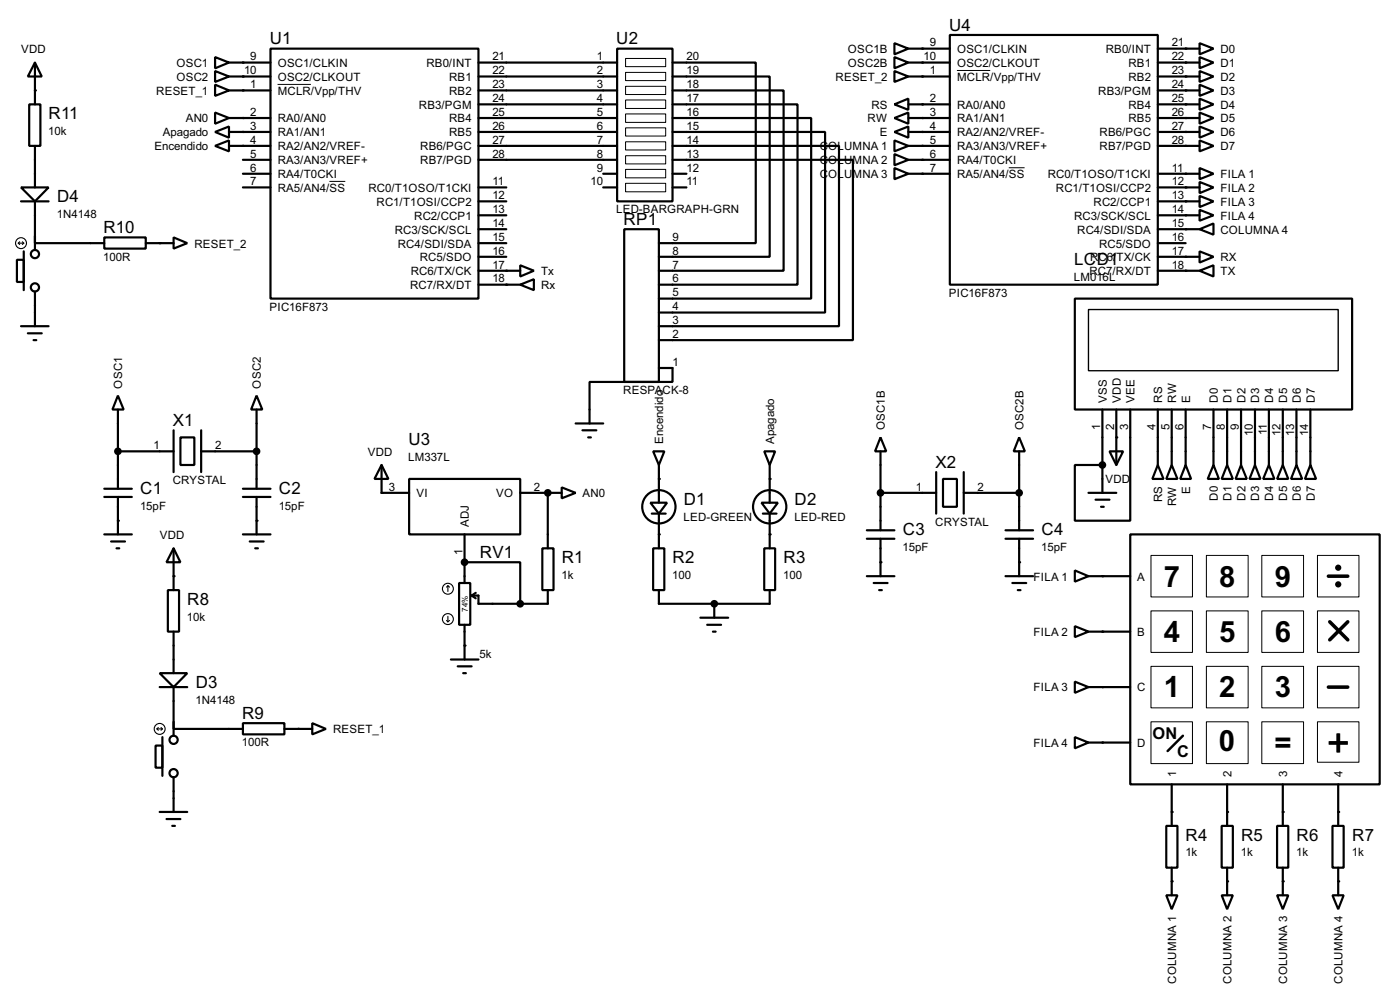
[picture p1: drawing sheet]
<svg xmlns="http://www.w3.org/2000/svg" width="256mm" height="180mm" viewBox="0 0 256 180" stroke-linecap="round" stroke-linejoin="round" font-family="sans-serif">
<g fill="none" stroke="#000" stroke-width=".4">
<path d="M5.4 19.1h2v7.6h-2zM6.4 11.5l1.3 2.5h-2.6zM6.4 11.5v7.6M39.4 10.5l2.6 1-2.6 1zM39.4 13l2.6 1-2.6 1zM39.4 15.5l2.6 1.1-2.6 1zM42 16.6h7.6M42 14h7.6M42 11.5h7.6M49.6 8.9h38.1v45.8h-38.1zM87.7 19.1h25.4M87.7 16.6h25.4"/>
<path d="M87.7 14h25.4M87.7 11.5h25.4M113.1 8.9h10.1v28h-10.1zM123.2 19.1h22.9v33h-25.4M123.2 16.6h20.4v33h-22.9M123.2 14h17.8v33h-20.3M123.2 11.5h15.3v33h-17.8M163.9 7.9l2.5 1-2.5 1.1zM163.9 10.5l2.5 1-2.5 1zM163.9 13l2.5 1-2.5 1zM163.9 19.1l2.5-1v2zM166.4 19.1h7.6"/>
<path d="M166.4 14h7.6M166.4 11.5h7.6M166.4 8.9h7.6M174 6.4h38.1v45.7h-38.1zM212.1 19.1h7.7M212.1 16.6h7.7M212.1 14h7.7M212.1 11.5h7.7M212.1 8.9h7.7M219.8 7.9l2.5 1-2.5 1.1zM219.8 10.5l2.5 1-2.5 1zM219.8 13l2.5 1-2.5 1z"/>
<path d="M219.8 15.5l2.5 1.1-2.5 1zM219.8 18.1l2.5 1-2.5 1zM3.9 34.3h5l-2.5 2.6zM3.9 36.9h5M6.4 36.9v7.6h12.7M6.4 26.7v7.6M39.4 20.6l2.6 1-2.6 1.1zM39.4 24.2l2.6-1v2zM39.4 26.7l2.6-1v2zM42 26.7h7.6M42 24.2h7.6M42 21.6h7.6"/>
<path d="M44.5 29.3h5.1M44.5 31.8h5.1M44.5 34.3h5.1M87.7 29.3h25.4M87.7 26.7h25.4M87.7 24.2h25.4M87.7 21.6h25.4M87.7 34.3h5.1M87.7 36.9h5.1M87.7 39.4h5.1M110.5 31.8h2.6M110.5 34.3h2.6"/>
<path d="M123.2 29.3h33.1v33h-35.6M123.2 26.7h30.5v33h-33M123.2 24.2h28v33h-30.5M123.2 21.6h25.4v33.1h-27.9M123.2 31.8h2.6M123.2 34.3h2.6M163.9 21.6l2.5-1v2.1zM163.9 24.2l2.5-1v2zM163.9 25.7l2.5 1-2.5 1zM163.9 28.2l2.5 1.1-2.5 1zM163.9 30.8l2.5 1-2.5 1zM166.4 29.3h7.6"/>
<path d="M166.4 26.7h7.6M166.4 24.2h7.6M166.4 21.6h7.6M166.4 31.8h7.6M212.1 26.7h7.7M212.1 24.2h7.7M212.1 21.6h7.7M212.1 31.8h7.7M212.1 34.3h7.7M212.1 36.9h7.7M212.1 39.4h7.7M219.8 30.8l2.5 1-2.5 1z"/>
<path d="M219.8 33.3l2.5 1-2.5 1.1zM219.8 35.9l2.5 1-2.5 1zM219.8 38.4l2.5 1-2.5 1zM219.8 20.6l2.5 1-2.5 1.1zM219.8 23.2l2.5 1-2.5 1zM219.8 25.7l2.5 1-2.5 1zM3.1 47.6h1.3v4h-1.3zM3.9 59.7h5M4.4 46v7.1M6.4 43.2v2.6M6.4 53.4v6.3M19.1 43.5h7.6v2h-7.6z"/>
<path d="M26.7 44.5h5.1M31.8 43.5l2.5 1-2.5 1zM87.7 52.1h7.6M87.7 49.6h7.6M87.7 47h5.1M87.7 44.5h5.1M87.7 42h5.1M95.3 48.6l2.5 1-2.5 1zM95.3 52.1l2.5-1v2zM114.4 42h6.3v27.9h-6.3zM196.9 54.7h50.8v20.3h-50.8zM212.1 49.6h7.7"/>
<path d="M212.1 47h7.7M212.1 44.5h5.1M212.1 42h7.7M219.8 42l2.5-1.1v2.1zM219.8 46l2.5 1-2.5 1.1zM219.8 49.6l2.5-1v2zM5.1 61h2.6M6.2 62.3h.5M21.6 72.4l1.1 2.6h-2.1zM21.6 75v14.5M31.8 78.8v7.6M36.9 78.8v7.6"/>
<path d="M47 72.4l1.1 2.6h-2.1zM47 75v14.5M105.5 77.5h5M106.7 78.8h2.6M120.7 67.4h2.5v2.5h-15.2v7.6M202 75v15.2M204.5 75v10.1M207.1 75v20.3h-10.2v-10.2h5.1M212.1 75v10.1M214.7 75v10.1M217.2 75v10.1M222.3 75v10.1"/>
<path d="M224.8 75v10.1M227.4 75v10.1M229.9 75v10.1M232.5 75v10.1M235 75v10.1M237.5 75v10.1M240.1 75v10.1M19.1 97.8h5.1M19.1 91h5.1M19.1 89.5h5.1M20.4 99.1h2.5M21.6 82.6h10.2"/>
<path d="M21.6 91v6.8M33.1 80.1h2.5v5h-2.5zM36.9 82.6h10.1M44.5 97.8h5.1M44.5 91h5.1M44.5 89.5h5.1M45.8 99.1h2.5M47 91v6.8M69.9 85.1l1.3 2.6h-2.6zM69.9 85.1v5.1h5.1M75 87.7h20.3v10.1h-20.3zM85.1 97.8v8.9"/>
<path d="M95.3 90.2h7.6M100.4 90.2v10.2M102.9 89.2l2.6 1-2.6 1zM107.8 80.1h.5M119.2 92h3l-1.5 2zM119.4 94h2.6M119.7 82.6h2l-1 2.5zM120.7 85.1v6.9M120.7 94v6.4M139.5 92h3l-1.5 2zM139.8 94h2.5M140 82.6h2l-1 2.5z"/>
<path d="M141 85.1v6.9M141 94v6.4M158.8 98.6h5.1M158.8 97.1h5.1M161.3 80.1l1.1 2.5h-2.1zM161.3 90.2h10.2M161.3 82.6v14.5M161.3 98.6v6.9M171.5 86.4v7.6M172.8 87.7h2.5v5.1h-2.5zM176.6 90.2h10.1M176.6 86.4v7.6"/>
<path d="M184.2 98.6h5.1M184.2 97.1h5.1M186.7 80.1l1.1 2.5h-2.1zM186.7 82.6v14.5M186.7 98.6v6.9M199.4 90.2h5.1M200.7 91.5h2.6M201.7 92.8h.5M203.3 82.6h2.5l-1.3 2.5zM207.1 97.8h45.7v45.8h-45.7zM212.1 85.1l1.1 2.6h-2.1zM214.7 85.1l1 2.6h-2z"/>
<path d="M217.2 85.1l1 2.6h-2zM222.3 85.1l1 2.6h-2zM224.8 85.1l1.1 2.6h-2.1zM227.4 85.1l1 2.6h-2zM229.9 85.1l1 2.6h-2zM232.5 85.1l1 2.6h-2.1zM235 85.1l1 2.6h-2zM237.5 85.1l1.1 2.6h-2.1zM240.1 85.1l1 2.6h-2zM21.4 100.4h.5M30.8 108h2v7.6h-2zM31.8 100.4l1.3 2.5h-2.6z"/>
<path d="M31.8 100.4v7.6M31.8 115.6v7.6M46.8 100.4h.5M84.1 106.7h2.1v7.7h-2.1zM85.1 102.9h10.2v7.6M85.1 114.4v6.3M86.4 109l.8 .5M87.2 108.5l-.8 .5M99.4 100.4h2v7.6h-2zM100.4 108v2.5h-12.7v-1.5h-1.3M119.7 100.4h2v7.6h-2zM120.7 108v2.5h20.3v-2.5"/>
<path d="M128.3 113.1h5.1M129.6 114.4h2.5M130.6 115.6h.5M130.9 110.5v2.6M140 100.4h2v7.6h-2zM158.8 105.5h5.1M160.1 106.7h2.5M161.1 108h.5M184.2 105.5h5.1M185.5 106.7h2.5M186.5 108h.5M196.9 104.4l2.5 1.1-2.5 1z"/>
<path d="M196.9 114.6l2.5 1-2.5 1zM199.4 115.6h7.7M199.4 105.5h7.7M28.5 136.5h1.3v4h-1.3zM29.3 123.2h5l-2.5 2.6zM29.3 125.8h5M29.8 134.9v7.1M31.8 125.8v7.6h12.7M31.8 132.1v2.6M44.5 132.4h7.6v2h-7.6zM52.1 133.4h5.1M57.2 132.4l2.5 1-2.5 1z"/>
<path d="M82.6 120.7h5.1M83.9 122h2.5M84.9 123.2h.5M196.9 124.8l2.5 1-2.5 1zM196.9 134.9l2.5 1-2.5 1.1zM199.4 125.8h7.7M199.4 135.9h7.7M29.3 148.6h5M30.5 149.9h2.6M31.6 151.2h.5M31.8 142.3v6.3M213.7 151.2h2v7.6h-2z"/>
<path d="M214.7 143.6v7.6M214.7 158.8v5.1M223.8 151.2h2.1v7.6h-2.1zM224.8 143.6v7.6M224.8 158.8v5.1M234 151.2h2v7.6h-2zM235 143.6v7.6M235 158.8v5.1M244.1 151.2h2.1v7.6h-2.1zM245.2 143.6v7.6M245.2 158.8v5.1M213.7 163.9h2l-1 2.5z"/>
<path d="M223.8 163.9h2.1l-1.1 2.5zM234 163.9h2l-1 2.5zM244.1 163.9h2.1l-1 2.5z"/>
<circle cx="6.4" cy="52.6" r=".75"/>
<circle cx="6.4" cy="46.5" r=".75"/>
<circle cx="120.7" cy="92.8" r="3.1"/>
<circle cx="141" cy="92.8" r="3.1"/>
<circle cx="31.8" cy="135.4" r=".75"/>
<circle cx="31.8" cy="141.5" r=".75"/>
</g>
<g fill="#000">
<circle cx="6.4" cy="16.6" r=".2"/>
<circle cx="44.5" cy="16.6" r=".2"/>
<circle cx="44.5" cy="11.5" r=".2"/>
<circle cx="44.5" cy="14" r=".2"/>
<circle cx="169" cy="19.1" r=".2"/>
<circle cx="169" cy="14" r=".2"/>
<circle cx="169" cy="8.9" r=".2"/>
<circle cx="169" cy="11.5" r=".2"/>
<circle cx="217.2" cy="8.9" r=".2"/>
<circle cx="217.2" cy="14" r=".2"/>
<circle cx="217.2" cy="11.5" r=".2"/>
<circle cx="217.2" cy="19.1" r=".2"/>
<circle cx="217.2" cy="16.6" r=".2"/>
<circle cx="44.5" cy="26.7" r=".2"/>
<circle cx="44.5" cy="21.6" r=".2"/>
<circle cx="44.5" cy="24.2" r=".2"/>
<circle cx="169" cy="29.3" r=".2"/>
<circle cx="169" cy="24.2" r=".2"/>
<circle cx="169" cy="31.8" r=".2"/>
<circle cx="169" cy="21.6" r=".2"/>
<circle cx="169" cy="26.7" r=".2"/>
<circle cx="217.2" cy="34.3" r=".2"/>
<circle cx="217.2" cy="36.9" r=".2"/>
<circle cx="217.2" cy="24.2" r=".2"/>
<circle cx="217.2" cy="31.8" r=".2"/>
<circle cx="217.2" cy="39.4" r=".2"/>
<circle cx="217.2" cy="26.7" r=".2"/>
<circle cx="217.2" cy="21.6" r=".2"/>
<circle cx="29.3" cy="44.5" r=".2"/>
<circle cx="92.8" cy="52.1" r=".2"/>
<circle cx="92.8" cy="49.6" r=".2"/>
<circle cx="217.2" cy="42" r=".2"/>
<circle cx="217.2" cy="49.6" r=".2"/>
<circle cx="217.2" cy="47" r=".2"/>
<circle cx="21.6" cy="95.3" r=".2"/>
<circle cx="47" cy="95.3" r=".2"/>
<circle cx="69.9" cy="90.2" r=".2"/>
<circle cx="100.4" cy="90.2" r=".2"/>
<circle cx="120.7" cy="87.7" r=".2"/>
<circle cx="120.7" cy="97.8" r=".2"/>
<circle cx="141" cy="97.8" r=".2"/>
<circle cx="141" cy="87.7" r=".2"/>
<circle cx="204.5" cy="80.1" r=".2"/>
<circle cx="31.8" cy="105.5" r=".2"/>
<circle cx="85.1" cy="102.9" r=".2"/>
<circle cx="85.1" cy="118.2" r=".2"/>
<circle cx="130.9" cy="110.5" r=".2"/>
<circle cx="161.3" cy="102.9" r=".2"/>
<circle cx="186.7" cy="102.9" r=".2"/>
<circle cx="202" cy="105.5" r=".2"/>
<circle cx="202" cy="115.6" r=".2"/>
<circle cx="54.7" cy="133.4" r=".2"/>
<circle cx="202" cy="135.9" r=".2"/>
<circle cx="202" cy="125.8" r=".2"/>
<circle cx="214.7" cy="148.6" r=".2"/>
<circle cx="224.8" cy="148.6" r=".2"/>
<circle cx="235" cy="148.6" r=".2"/>
<circle cx="245.2" cy="148.6" r=".2"/>
<circle cx="214.7" cy="161.3" r=".2"/>
<circle cx="224.8" cy="161.3" r=".2"/>
<circle cx="235" cy="161.3" r=".2"/>
<circle cx="245.2" cy="161.3" r=".2"/>
</g>
<g fill="none" stroke="#000" stroke-width=".18">
<path d="M50.9 15.5h6.1M114.6 10.7h7.4v1.5h-7.4zM114.6 13.3h7.4v1.5h-7.4zM114.6 15.8h7.4v1.5h-7.4zM114.6 18.3h7.4v1.6h-7.4zM175.3 12.9h6.1M60.4 33.2h2.9M114.6 20.9h7.4v1.5h-7.4zM114.6 23.4h7.4v1.5h-7.4zM114.6 26h7.4v1.5h-7.4zM114.6 28.5h7.4v1.5h-7.4zM114.6 31h7.4v1.6h-7.4z"/>
<path d="M114.6 33.6h7.4v1.5h-7.4zM184.8 30.7h2.9M210.9 101.7h7.6v7.6h-7.6zM210.9 111.8h7.6v7.6h-7.6zM221 101.7h7.7v7.6h-7.7zM221 111.8h7.7v7.6h-7.7zM231.2 101.7h7.6v7.6h-7.6zM231.2 111.8h7.6v7.6h-7.6zM241.4 101.7h7.6v7.6h-7.6zM241.4 111.8h7.6v7.6h-7.6zM210.9 122h7.6v7.6h-7.6zM210.9 132.1h7.6v7.7h-7.6z"/>
<path d="M221 122h7.7v7.6h-7.7zM221 132.1h7.7v7.7h-7.7zM231.2 122h7.6v7.6h-7.6zM231.2 132.1h7.6v7.7h-7.6zM241.4 122h7.6v7.6h-7.6zM241.4 132.1h7.6v7.4h-7.6z"/>
</g>
<g fill="#000" stroke="#000" stroke-width=".4">
<circle cx="21.6" cy="82.6" r=".5"/>
<circle cx="47" cy="82.6" r=".5"/>
<circle cx="100.3" cy="90.2" r=".5"/>
<circle cx="161.3" cy="90.2" r=".5"/>
<circle cx="186.7" cy="90.2" r=".5"/>
<circle cx="201.9" cy="85.1" r=".5"/>
<circle cx="85.1" cy="102.9" r=".5"/>
<circle cx="95.3" cy="110.5" r=".5"/>
<circle cx="130.8" cy="110.5" r=".5"/>
</g>
<g fill="none" stroke="#000" stroke-width=".2">
<path d="M3.4 44.5h1M3.4 44.5l.2 .3M3.6 44.3l-.2 .2M4.1 44.3l.3 .2M4.4 44.5l-.3 .3M81.8 113.6l.3 .2M82.1 107.2l-.3 .3M82.1 107.2l.3 .3M82.1 107.2v1.1M82.1 112.8v1M82.4 113.6l-.3 .2M28.8 133.4h1"/>
<path d="M28.8 133.4l.2 .3M29 133.2l-.2 .2M29.5 133.2l.3 .2M29.8 133.4l-.3 .3"/>
<circle cx="3.8" cy="44.5" r="1"/>
<circle cx="82" cy="113.3" r="1"/>
<circle cx="82" cy="107.8" r="1"/>
<circle cx="29.2" cy="133.4" r="1"/>
</g>
<path d="M199.4 56.7h45.8v11.2h-45.8z" fill="none" stroke="#000" stroke-width=".25"/>
<g fill="none" stroke="#000" stroke-width=".65">
<path d="M243.4 105.5h3.5M243.6 113.8l3.3 3.3M246.9 113.8l-3.3 3.3M243.4 125.8h3.5"/>
<circle cx="245.2" cy="103.9" r=".25"/>
<circle cx="245.2" cy="107" r=".25"/>
</g>
<path d="M216.7 134.7l-2.8 2.8" fill="none" stroke="#000" stroke-width=".45"/>
<text font-size="8.2" x="243.1" y="138.5">+</text>
<g font-size="6">
<text x="213.2" y="107.4">7</text>
<text x="223.4" y="107.4">8</text>
<text x="233.6" y="107.4">9</text>
<text x="213.2" y="117.5">4</text>
<text x="223.4" y="117.5">5</text>
<text x="233.6" y="117.5">6</text>
<text x="213.2" y="127.7">1</text>
<text x="223.4" y="127.7">2</text>
<text x="233.6" y="127.7">3</text>
<text x="223.3" y="137.5">0</text>
<text x="233.5" y="137.8">=</text>
</g>
<g font-size="3.5">
<text x="173.9" y="5.6">U4</text>
<text x="49.4" y="8.1">U1</text>
<text x="112.9" y="8.1">U2</text>
<text x="8.9" y="21.8">R11</text>
<text x="10.5" y="37">D4</text>
<text x="114.2" y="41.2">RP1</text>
<text x="19" y="42.7">R10</text>
<text x="196.8" y="48.5">LCD1</text>
<text x="31.7" y="78">X1</text>
<text x="74.8" y="81.5">U3</text>
<text x="171.4" y="85.6">X2</text>
<text x="25.7" y="90.4">C1</text>
<text x="51.1" y="90.4">C2</text>
<text x="125.3" y="92.4">D1</text>
<text x="145.6" y="92.4">D2</text>
<text x="165.4" y="98">C3</text>
<text x="190.8" y="98">C4</text>
<text x="87.9" y="102.1">RV1</text>
<text x="102.9" y="103.1">R1</text>
<text x="123.2" y="103.1">R2</text>
<text x="143.6" y="103.1">R3</text>
<text x="34.3" y="110.7">R8</text>
<text x="35.9" y="125.9">D3</text>
<text x="44.4" y="131.6">R9</text>
<text x="217.2" y="153.9">R4</text>
<text x="227.4" y="153.9">R5</text>
<text x="237.5" y="153.9">R6</text>
<text x="247.7" y="153.9">R7</text>
</g>
<g font-size="3.4">
<text x="211.2" y="135.3">ON</text>
<text x="215.7" y="138.6">C</text>
</g>
<g font-size="2.4">
<text x="3.9" y="9.7">VDD</text>
<text x="45.9" y="11.1">9</text>
<text x="90.2" y="11.1">21</text>
<text x="109.4" y="11.1">1</text>
<text x="125.8" y="11.1">20</text>
<text x="155.3" y="9.7">OSC1B</text>
<text x="169.2" y="11.1">10</text>
<text x="170.4" y="8.5">9</text>
<text x="175.3" y="9.7">OSC1/CLKIN</text>
<text x="202.6" y="9.7">RB0/INT</text>
<text x="214.7" y="11.1">22</text>
<text x="214.7" y="8.5">21</text>
<text x="223.6" y="9.7">D0</text>
<text x="28.6" y="17.3">RESET_1</text>
<text x="32.3" y="12.3">OSC1</text>
<text x="32.3" y="14.8">OSC2</text>
<text x="44.7" y="13.6">10</text>
<text x="45.9" y="16.2">1</text>
<text x="50.9" y="12.3">OSC1/CLKIN</text>
<text x="50.9" y="14.8">OSC2/CLKOUT</text>
<text x="50.9" y="17.3">MCLR/Vpp/THV</text>
<text x="78.1" y="12.3">RB0/INT</text>
<text x="82.3" y="17.3">RB2</text>
<text x="82.3" y="14.8">RB1</text>
<text x="90.2" y="16.2">23</text>
<text x="90.2" y="13.6">22</text>
<text x="109.4" y="13.6">2</text>
<text x="109.4" y="16.2">3</text>
<text x="125.8" y="13.6">19</text>
<text x="125.8" y="16.2">18</text>
<text x="153.1" y="14.8">RESET_2</text>
<text x="155.3" y="12.3">OSC2B</text>
<text x="170.4" y="13.6">1</text>
<text x="175.3" y="12.3">OSC2/CLKOUT</text>
<text x="175.3" y="14.8">MCLR/Vpp/THV</text>
<text x="201.2" y="17.3">RB3/PGM</text>
<text x="206.7" y="14.8">RB2</text>
<text x="206.7" y="12.3">RB1</text>
<text x="214.7" y="16.2">24</text>
<text x="214.7" y="13.6">23</text>
<text x="223.6" y="12.3">D1</text>
<text x="223.6" y="14.8">D2</text>
<text x="223.6" y="17.3">D3</text>
<text x="34" y="22.4">AN0</text>
<text x="45.9" y="21.2">2</text>
<text x="45.9" y="23.8">3</text>
<text x="50.9" y="22.4">RA0/AN0</text>
<text x="76.7" y="19.9">RB3/PGM</text>
<text x="82.3" y="22.4">RB4</text>
<text x="90.2" y="23.8">26</text>
<text x="90.2" y="21.2">25</text>
<text x="90.2" y="18.7">24</text>
<text x="109.4" y="18.7">4</text>
<text x="109.4" y="21.2">5</text>
<text x="109.4" y="23.8">6</text>
<text x="125.8" y="18.7">17</text>
<text x="125.8" y="21.2">16</text>
<text x="125.8" y="23.8">15</text>
<text x="158.9" y="22.4">RW</text>
<text x="159.6" y="19.9">RS</text>
<text x="170.4" y="18.7">2</text>
<text x="170.4" y="21.2">3</text>
<text x="170.4" y="23.8">4</text>
<text x="175.3" y="19.9">RA0/AN0</text>
<text x="175.3" y="22.4">RA1/AN1</text>
<text x="206.7" y="22.4">RB5</text>
<text x="206.7" y="19.9">RB4</text>
<text x="214.7" y="23.8">27</text>
<text x="214.7" y="21.2">26</text>
<text x="214.7" y="18.7">25</text>
<text x="223.6" y="19.9">D4</text>
<text x="223.6" y="22.4">D5</text>
<text x="8.9" y="24.7">10k</text>
<text x="28.3" y="27.5">Encendido</text>
<text x="29.8" y="25">Apagado</text>
<text x="45.9" y="26.3">4</text>
<text x="45.9" y="28.9">5</text>
<text x="50.9" y="25">RA1/AN1</text>
<text x="50.9" y="27.5">RA2/AN2/VREF-</text>
<text x="77" y="27.5">RB6/PGC</text>
<text x="82.3" y="25">RB5</text>
<text x="90.2" y="28.9">28</text>
<text x="90.2" y="26.3">27</text>
<text x="109.4" y="26.3">7</text>
<text x="109.4" y="28.9">8</text>
<text x="125.8" y="26.3">14</text>
<text x="125.8" y="28.9">13</text>
<text x="150.2" y="27.5">C</text>
<text x="151.7" y="27.5">OLUMNA 1</text>
<text x="161.2" y="25">E</text>
<text x="170.4" y="28.9">6</text>
<text x="170.4" y="26.3">5</text>
<text x="175.3" y="25">RA2/AN2/VREF-</text>
<text x="175.3" y="27.5">RA3/AN3/VREF+</text>
<text x="201.4" y="27.5">RB7/PGD</text>
<text x="201.4" y="25">RB6/PGC</text>
<text x="214.7" y="26.3">28</text>
<text x="223.6" y="25">D6</text>
<text x="223.6" y="27.5">D7</text>
<text x="45.9" y="31.4">6</text>
<text x="45.9" y="33.9">7</text>
<text x="50.9" y="32.6">RA4/T0CKI</text>
<text x="50.9" y="35.1">RA5/AN4/SS</text>
<text x="50.9" y="30">RA3/AN3/VREF+</text>
<text x="67.5" y="35.1">RC0/T1OSO/T1CKI</text>
<text x="77" y="30">RB7/PGD</text>
<text x="90.2" y="33.9">11</text>
<text x="108.2" y="33.9">10</text>
<text x="109.4" y="31.4">9</text>
<text x="125.8" y="31.4">12</text>
<text x="125.8" y="33.9">11</text>
<text x="150.2" y="30">C</text>
<text x="150.2" y="32.6">C</text>
<text x="151.7" y="30">OLUMNA 2</text>
<text x="151.7" y="32.6">OLUMNA 3</text>
<text x="170.4" y="31.4">7</text>
<text x="175.3" y="30">RA4/T0CKI</text>
<text x="175.3" y="32.6">RA5/AN4/SS</text>
<text x="191.9" y="32.6">RC0/T1OSO/T1CKI</text>
<text x="193.4" y="35.1">RC1/T1OSI/CCP2</text>
<text x="214.7" y="33.9">12</text>
<text x="214.7" y="31.4">11</text>
<text x="223.6" y="32.6">FILA 1</text>
<text x="223.6" y="35.1">FILA 2</text>
<text x="10.4" y="40">1N4148</text>
<text x="69" y="37.7">RC1/T1OSI/CCP2</text>
<text x="75.9" y="40.2">RC2/CCP1</text>
<text x="90.2" y="36.5">12</text>
<text x="90.2" y="39">13</text>
<text x="90.2" y="41.6">14</text>
<text x="112.9" y="39.1">LED-BARGRAPH-GRN</text>
<text x="196.8" y="40.2">RC3/SCK/SCL</text>
<text x="200.3" y="37.7">RC2/CCP1</text>
<text x="214.7" y="36.5">13</text>
<text x="214.7" y="39">14</text>
<text x="214.7" y="41.6">15</text>
<text x="223.6" y="37.7">FILA 3</text>
<text x="223.6" y="40.2">FILA 4</text>
<text x="18.9" y="47.7">100R</text>
<text x="35.6" y="45.3">RESET_2</text>
<text x="72.3" y="42.7">RC3/SCK/SCL</text>
<text x="72.9" y="45.3">RC4/SDI/SDA</text>
<text x="76.9" y="47.8">RC5/SDO</text>
<text x="90.2" y="46.6">16</text>
<text x="90.2" y="44.1">15</text>
<text x="123.2" y="46.6">8</text>
<text x="123.2" y="44.1">9</text>
<text x="197.3" y="42.7">RC4/SDI/SDA</text>
<text x="199.7" y="47.8">RC6/TX/CK</text>
<text x="201.3" y="45.3">RC5/SDO</text>
<text x="214.7" y="46.6">17</text>
<text x="214.7" y="44.1">16</text>
<text x="223.6" y="42.7">COLUMNA 4</text>
<text x="223.6" y="47.8">RX</text>
<text x="75.1" y="52.9">RC7/RX/DT</text>
<text x="75.2" y="50.4">RC6/TX/CK</text>
<text x="90.2" y="51.7">18</text>
<text x="90.2" y="49.2">17</text>
<text x="99.1" y="50.4">Tx</text>
<text x="99.1" y="52.9">Rx</text>
<text x="123.2" y="51.7">6</text>
<text x="123.2" y="49.2">7</text>
<text x="196.7" y="51.4">LM016L</text>
<text x="199.6" y="50.4">RC7/RX/DT</text>
<text x="214.7" y="49.2">18</text>
<text x="223.6" y="50.4">TX</text>
<text x="49.4" y="56.8">PIC16F873</text>
<text x="123.2" y="59.3">3</text>
<text x="123.2" y="56.8">4</text>
<text x="123.2" y="54.3">5</text>
<text x="173.8" y="54.3">PIC16F873</text>
<text x="123.2" y="61.9">2</text>
<text x="22.4" y="71.1" transform="rotate(-90 22.4 71.1)">OSC1</text>
<text x="47.8" y="71.1" transform="rotate(-90 47.8 71.1)">OSC2</text>
<text x="123.2" y="67">1</text>
<text x="114.2" y="72.1">RESPACK-8</text>
<text x="202.8" y="73.7" transform="rotate(-90 202.8 73.7)">VSS</text>
<text x="205.3" y="73.7" transform="rotate(-90 205.3 73.7)">VDD</text>
<text x="207.9" y="73.7" transform="rotate(-90 207.9 73.7)">VEE</text>
<text x="212.9" y="73.7" transform="rotate(-90 212.9 73.7)">RS</text>
<text x="215.5" y="73.7" transform="rotate(-90 215.5 73.7)">RW</text>
<text x="218" y="73.7" transform="rotate(-90 218 73.7)">E</text>
<text x="223.1" y="73.7" transform="rotate(-90 223.1 73.7)">D0</text>
<text x="225.6" y="73.7" transform="rotate(-90 225.6 73.7)">D1</text>
<text x="228.2" y="73.7" transform="rotate(-90 228.2 73.7)">D2</text>
<text x="230.7" y="73.7" transform="rotate(-90 230.7 73.7)">D3</text>
<text x="233.3" y="73.7" transform="rotate(-90 233.3 73.7)">D4</text>
<text x="235.8" y="73.7" transform="rotate(-90 235.8 73.7)">D5</text>
<text x="238.3" y="73.7" transform="rotate(-90 238.3 73.7)">D6</text>
<text x="240.9" y="73.7" transform="rotate(-90 240.9 73.7)">D7</text>
<text x="28.1" y="82.2">1</text>
<text x="39.4" y="82.2">2</text>
<text x="67.4" y="83.4">VDD</text>
<text x="121.5" y="81.3" transform="rotate(-90 121.5 81.3)">Encendido</text>
<text x="141.8" y="81.3" transform="rotate(-90 141.8 81.3)">Apagado</text>
<text x="162.1" y="78.7" transform="rotate(-90 162.1 78.7)">OSC1B</text>
<text x="187.5" y="78.7" transform="rotate(-90 187.5 78.7)">OSC2B</text>
<text x="201.6" y="78.7" transform="rotate(-90 201.6 78.7)">1</text>
<text x="204.1" y="78.7" transform="rotate(-90 204.1 78.7)">2</text>
<text x="206.7" y="78.7" transform="rotate(-90 206.7 78.7)">3</text>
<text x="211.7" y="78.7" transform="rotate(-90 211.7 78.7)">4</text>
<text x="214.3" y="78.7" transform="rotate(-90 214.3 78.7)">5</text>
<text x="216.8" y="78.7" transform="rotate(-90 216.8 78.7)">6</text>
<text x="221.9" y="78.7" transform="rotate(-90 221.9 78.7)">7</text>
<text x="224.4" y="78.7" transform="rotate(-90 224.4 78.7)">8</text>
<text x="227" y="78.7" transform="rotate(-90 227 78.7)">9</text>
<text x="229.5" y="79.8" transform="rotate(-90 229.5 79.8)">10</text>
<text x="232.1" y="79.7" transform="rotate(-90 232.1 79.7)">11</text>
<text x="234.6" y="79.8" transform="rotate(-90 234.6 79.8)">12</text>
<text x="237.1" y="79.8" transform="rotate(-90 237.1 79.8)">13</text>
<text x="239.7" y="79.8" transform="rotate(-90 239.7 79.8)">14</text>
<text x="31.6" y="88.6">CRYSTAL</text>
<text x="71.3" y="89.8">3</text>
<text x="74.8" y="84.4">LM337L</text>
<text x="97.8" y="89.8">2</text>
<text x="167.8" y="89.8">1</text>
<text x="179.1" y="89.8">2</text>
<text x="202.5" y="88.5">VDD</text>
<text x="25.7" y="93.3">15pF</text>
<text x="51.1" y="93.3">15pF</text>
<text x="76.3" y="91">VI</text>
<text x="90.9" y="91">VO</text>
<text x="106.7" y="91">AN0</text>
<text x="125.2" y="95.3">LED-GREEN</text>
<text x="145.5" y="95.3">LED-RED</text>
<text x="212.9" y="91.9" transform="rotate(-90 212.9 91.9)">RS</text>
<text x="215.5" y="92.6" transform="rotate(-90 215.5 92.6)">RW</text>
<text x="218" y="90.4" transform="rotate(-90 218 90.4)">E</text>
<text x="223.1" y="91.6" transform="rotate(-90 223.1 91.6)">D0</text>
<text x="225.6" y="91.6" transform="rotate(-90 225.6 91.6)">D1</text>
<text x="228.2" y="91.6" transform="rotate(-90 228.2 91.6)">D2</text>
<text x="230.7" y="91.6" transform="rotate(-90 230.7 91.6)">D3</text>
<text x="233.3" y="91.6" transform="rotate(-90 233.3 91.6)">D4</text>
<text x="235.8" y="91.6" transform="rotate(-90 235.8 91.6)">D5</text>
<text x="238.3" y="91.6" transform="rotate(-90 238.3 91.6)">D6</text>
<text x="240.9" y="91.6" transform="rotate(-90 240.9 91.6)">D7</text>
<text x="29.3" y="98.6">VDD</text>
<text x="84.7" y="101.5" transform="rotate(-90 84.7 101.5)">1</text>
<text x="85.9" y="96.5" transform="rotate(-90 85.9 96.5)">ADJ</text>
<text x="165.4" y="100.9">15pF</text>
<text x="171.3" y="96.2">CRYSTAL</text>
<text x="190.8" y="100.9">15pF</text>
<text x="102.9" y="106">1k</text>
<text x="123.2" y="106">100</text>
<text x="143.5" y="106">100</text>
<text x="189.3" y="106.3">FILA 1</text>
<text x="208.3" y="106.3">A</text>
<text x="34.3" y="113.6">10k</text>
<text x="189.3" y="116.4">FILA 2</text>
<text x="208.3" y="116.4">B</text>
<text x="87.9" y="120.4">5k</text>
<text x="35.8" y="128.9">1N4148</text>
<text x="189.3" y="126.6">FILA 3</text>
<text x="208.3" y="126.6">C</text>
<text x="44.3" y="136.6">100R</text>
<text x="61" y="134.2">RESET_1</text>
<text x="189.3" y="136.7">FILA 4</text>
<text x="208.3" y="136.7">D</text>
<text x="215.5" y="142.3" transform="rotate(-90 215.5 142.3)">1</text>
<text x="225.6" y="142.3" transform="rotate(-90 225.6 142.3)">2</text>
<text x="235.8" y="142.2" transform="rotate(-90 235.8 142.2)">3</text>
<text x="246" y="142.3" transform="rotate(-90 246 142.3)">4</text>
<text x="217.2" y="156.8">1k</text>
<text x="227.3" y="156.8">1k</text>
<text x="237.5" y="156.8">1k</text>
<text x="247.7" y="156.8">1k</text>
<text x="215.5" y="180.1" transform="rotate(-90 215.5 180.1)">COLUMNA 1</text>
<text x="225.6" y="180.1" transform="rotate(-90 225.6 180.1)">COLUMNA 2</text>
<text x="235.8" y="180.1" transform="rotate(-90 235.8 180.1)">COLUMNA 3</text>
<text x="246" y="180.1" transform="rotate(-90 246 180.1)">COLUMNA 4</text>
</g>
<text font-size="1.7" x="85.7" y="112" transform="rotate(-90 85.7 112)">74%</text>
</svg>
